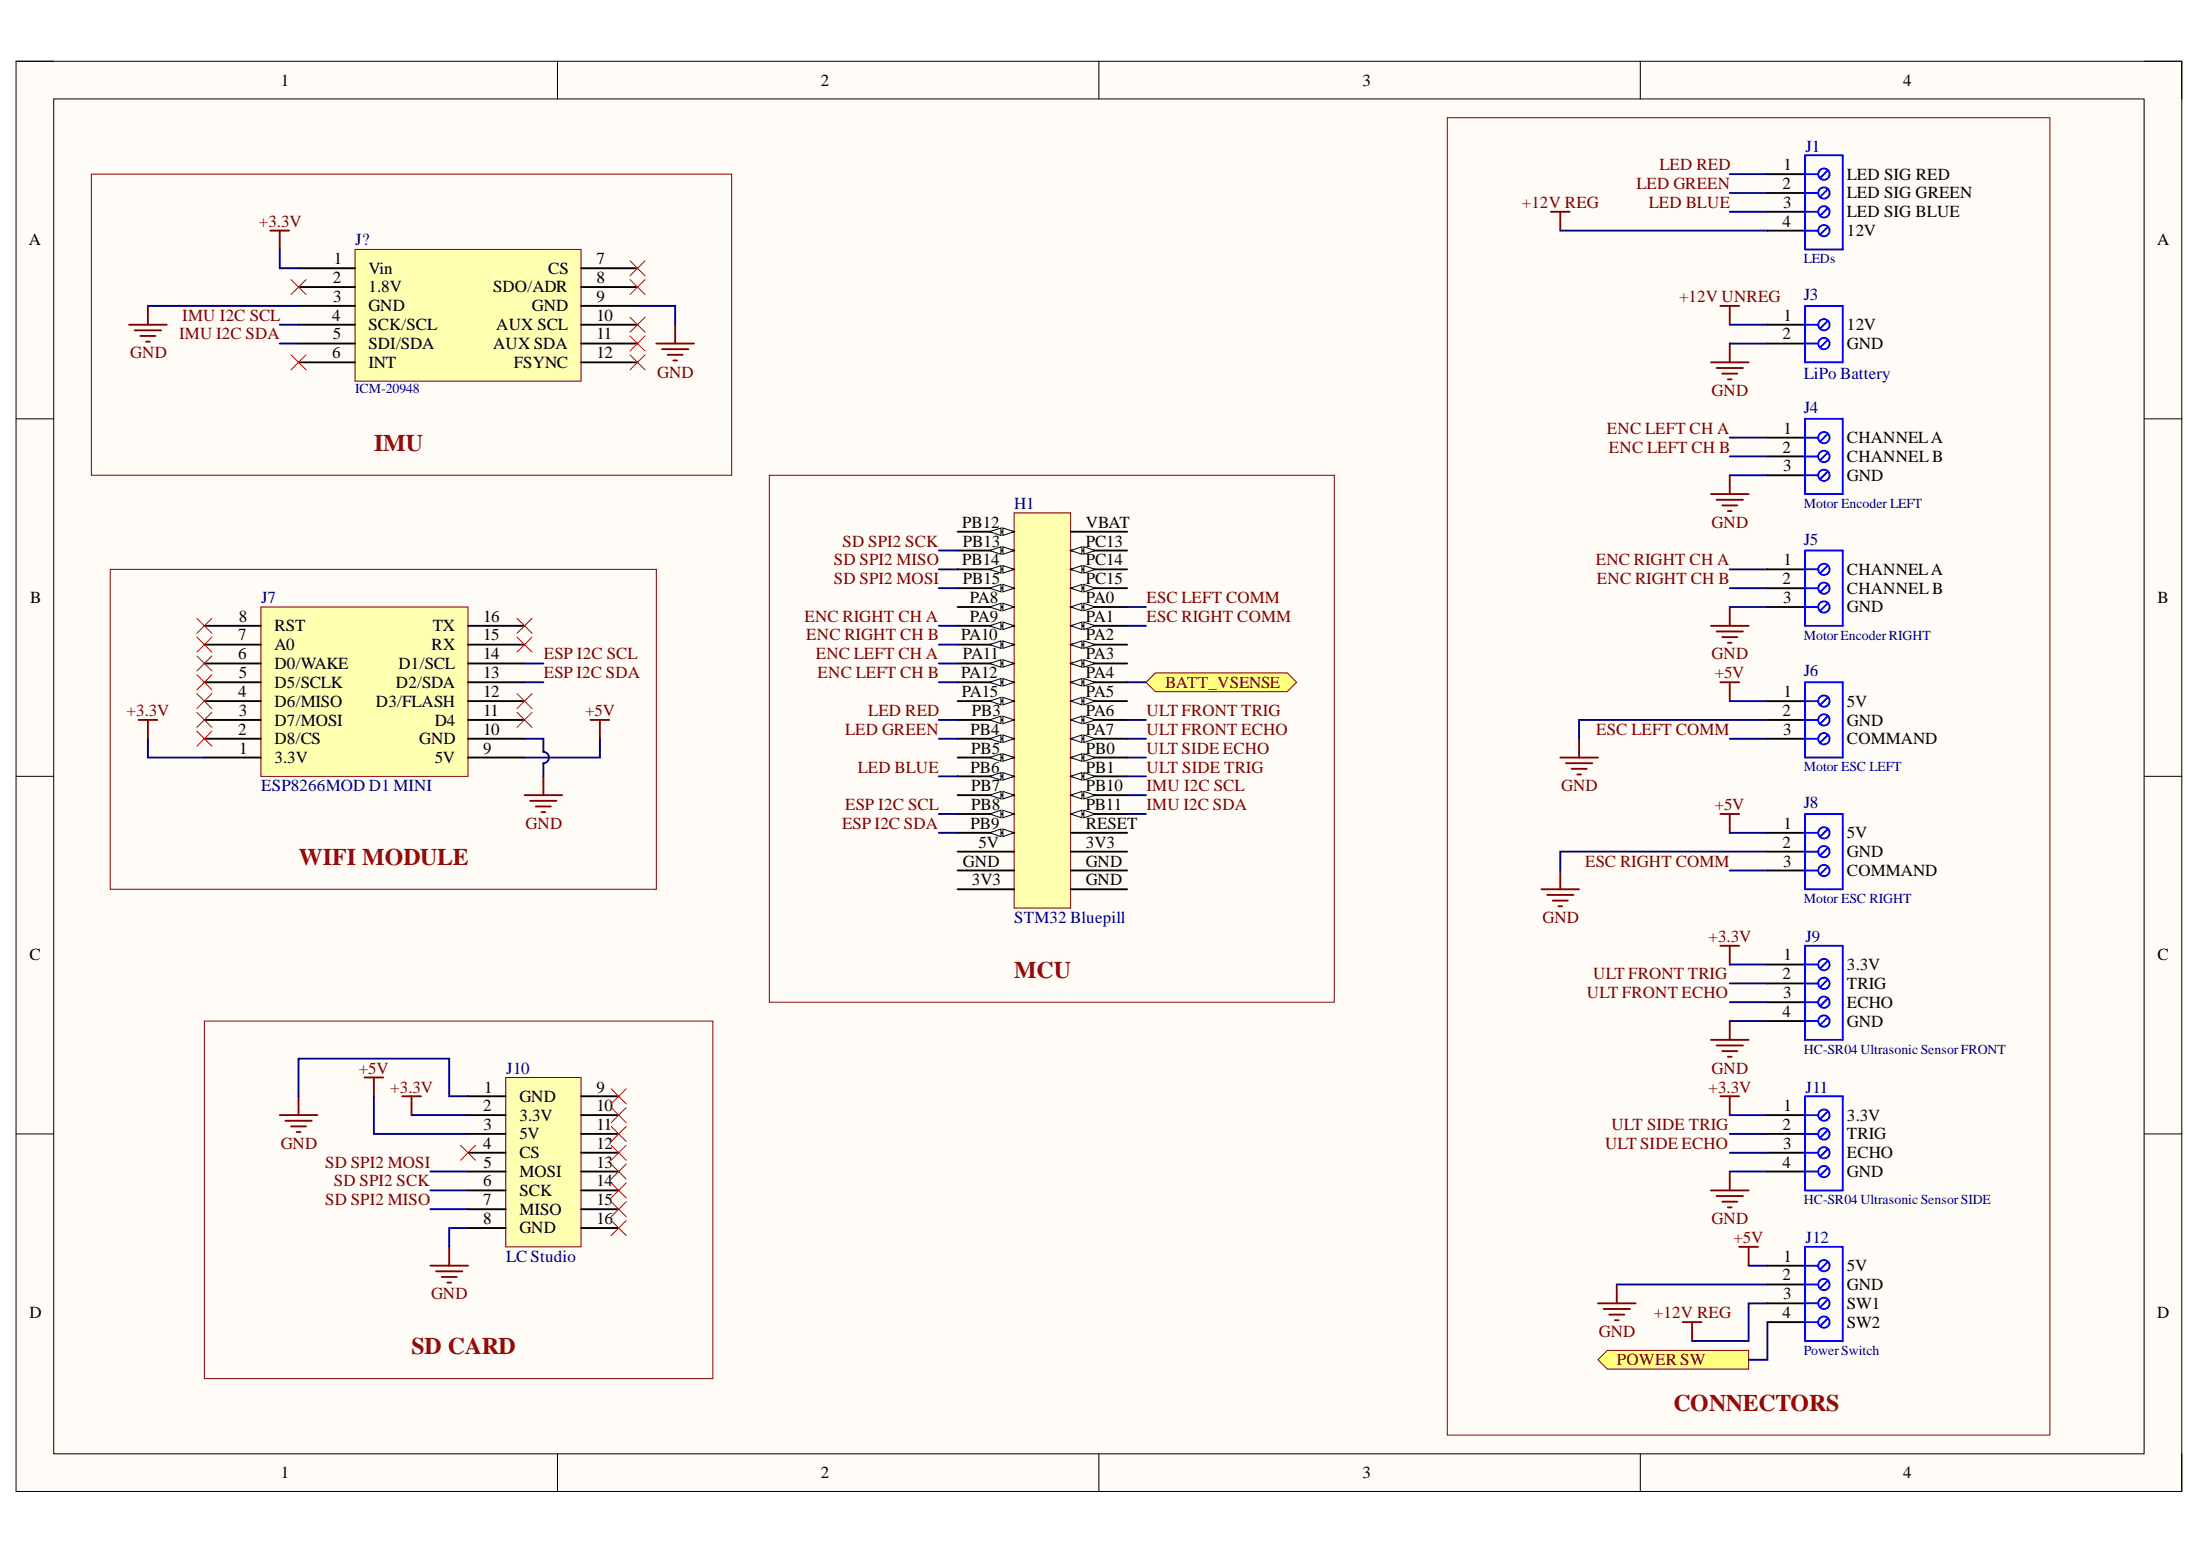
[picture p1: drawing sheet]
<svg xmlns="http://www.w3.org/2000/svg" width="297mm" height="210mm" viewBox="0 0 297 210" stroke-linecap="round" stroke-linejoin="round" font-family="sans-serif">
<path d="M2.2 8.3h292.4v193h-292.4z" fill-rule="evenodd" fill="#fffcf8"/>
<path d="M2.2 8.3h292.4v193h-292.4z" fill="none" stroke="#000" stroke-width=".14"/>
<path d="M7.3 13.4h282.2v182.8h-282.2z" fill-rule="evenodd" fill="#fffcf8"/>
<g fill="none" stroke="#000" stroke-width=".14">
<path d="M2.2 8.3h5.1M7.3 13.4h282.2v182.8h-282.2zM75.3 8.3v5M148.4 8.3v5M221.5 8.3v5.1M289.5 8.3h5.1v5.1M2.2 56.5h5.1M289.5 56.5h5.1M2.2 104.8h5.1M289.5 104.8h5.1M2.2 153.1h5.1M289.5 153.1h5.1"/>
<path d="M75.3 196.2v5.1M148.4 196.2v5.1M221.5 196.2v5.1M294.6 196.2v5.1"/>
</g>
<path d="M238.6 43.8h5.1M238.6 46.4h5.1" fill="none" stroke="#000" stroke-width=".25"/>
<circle cx="246.3" cy="43.8" r=".76" fill="#fff"/>
<g fill="none" stroke="#00f" stroke-width=".25">
<path d="M246.8 43.3l-1.1 1.1"/>
<circle cx="246.3" cy="43.8" r=".76"/>
</g>
<circle cx="246.3" cy="46.4" r=".76" fill="#fff"/>
<g fill="none" stroke="#00f" stroke-width=".25">
<path d="M243.7 43.8h1.8M243.7 46.4h1.8M243.7 41.3h5.1v7.6h-5.1zM246.8 45.8l-1.1 1.1"/>
<circle cx="246.3" cy="46.4" r=".76"/>
</g>
<path d="M238.6 59.1h5.1M238.6 61.6h5.1" fill="none" stroke="#000" stroke-width=".25"/>
<circle cx="246.3" cy="59.1" r=".76" fill="#fff"/>
<g fill="none" stroke="#00f" stroke-width=".25">
<path d="M246.8 58.5l-1.1 1.1"/>
<circle cx="246.3" cy="59.1" r=".76"/>
</g>
<circle cx="246.3" cy="61.6" r=".77" fill="#fff"/>
<g fill="none" stroke="#00f" stroke-width=".25">
<path d="M243.7 59.1h1.8M243.7 61.6h1.8M246.8 61.1l-1.1 1"/>
<circle cx="246.3" cy="61.6" r=".77"/>
</g>
<circle cx="246.3" cy="64.2" r=".76" fill="#fff"/>
<g fill="none" stroke="#00f" stroke-width=".25">
<path d="M243.7 56.5h5.1v10.2h-5.1zM243.7 64.2h1.8M246.8 63.6l-1.1 1.1"/>
<circle cx="246.3" cy="64.2" r=".76"/>
</g>
<path d="M238.6 64.2h5.1M238.6 94.6h5.1M238.6 97.2h5.1" fill="none" stroke="#000" stroke-width=".25"/>
<circle cx="246.3" cy="94.6" r=".77" fill="#fff"/>
<g fill="none" stroke="#00f" stroke-width=".25">
<path d="M246.8 94.1l-1.1 1.1"/>
<circle cx="246.3" cy="94.6" r=".77"/>
</g>
<circle cx="246.3" cy="97.2" r=".76" fill="#fff"/>
<g fill="none" stroke="#00f" stroke-width=".25">
<path d="M243.7 94.6h1.8M243.7 97.2h1.8M246.8 96.6l-1.1 1.1"/>
<circle cx="246.3" cy="97.2" r=".76"/>
</g>
<circle cx="246.3" cy="99.7" r=".77" fill="#fff"/>
<g fill="none" stroke="#00f" stroke-width=".25">
<path d="M243.7 99.7h1.8M243.7 92.1h5.1v10.2h-5.1zM246.8 99.2l-1.1 1.1"/>
<circle cx="246.3" cy="99.7" r=".77"/>
</g>
<path d="M238.6 99.7h5.1M238.6 130.2h5.1M238.6 132.7h5.1" fill="none" stroke="#000" stroke-width=".25"/>
<circle cx="246.3" cy="130.2" r=".76" fill="#fff"/>
<g fill="none" stroke="#00f" stroke-width=".25">
<path d="M246.8 129.7l-1.1 1"/>
<circle cx="246.3" cy="130.2" r=".76"/>
</g>
<circle cx="246.3" cy="132.7" r=".76" fill="#fff"/>
<g fill="none" stroke="#00f" stroke-width=".25">
<path d="M243.7 130.2h1.8M243.7 132.7h1.8M246.8 132.2l-1.1 1.1"/>
<circle cx="246.3" cy="132.7" r=".76"/>
</g>
<circle cx="246.3" cy="135.3" r=".76" fill="#fff"/>
<g fill="none" stroke="#00f" stroke-width=".25">
<path d="M243.7 135.3h1.8M243.7 127.7h5.1v12.7h-5.1zM246.8 134.7l-1.1 1.1"/>
<circle cx="246.3" cy="135.3" r=".76"/>
</g>
<path d="M238.6 135.3h5.1M238.6 137.8h5.1" fill="none" stroke="#000" stroke-width=".25"/>
<circle cx="246.3" cy="137.8" r=".77" fill="#fff"/>
<g fill="none" stroke="#00f" stroke-width=".25">
<path d="M243.7 137.8h1.8M246.8 137.3l-1.1 1.1"/>
<circle cx="246.3" cy="137.8" r=".77"/>
</g>
<path d="M238.6 150.5h5.1M238.6 153.1h5.1" fill="none" stroke="#000" stroke-width=".25"/>
<circle cx="246.3" cy="150.5" r=".76" fill="#fff"/>
<g fill="none" stroke="#00f" stroke-width=".25">
<path d="M246.8 150l-1.1 1.1"/>
<circle cx="246.3" cy="150.5" r=".76"/>
</g>
<circle cx="246.3" cy="153.1" r=".77" fill="#fff"/>
<g fill="none" stroke="#00f" stroke-width=".25">
<path d="M243.7 150.5h1.8M243.7 153.1h1.8M246.8 152.5l-1.1 1.1"/>
<circle cx="246.3" cy="153.1" r=".77"/>
</g>
<circle cx="246.3" cy="155.6" r=".76" fill="#fff"/>
<g fill="none" stroke="#00f" stroke-width=".25">
<path d="M243.7 155.6h1.8M243.7 148h5.1v12.7h-5.1zM246.8 155.1l-1.1 1"/>
<circle cx="246.3" cy="155.6" r=".76"/>
</g>
<path d="M238.6 155.6h5.1M238.6 158.1h5.1" fill="none" stroke="#000" stroke-width=".25"/>
<circle cx="246.3" cy="158.1" r=".76" fill="#fff"/>
<g fill="none" stroke="#00f" stroke-width=".25">
<path d="M243.7 158.1h1.8M246.8 157.6l-1.1 1.1"/>
<circle cx="246.3" cy="158.1" r=".76"/>
</g>
<path d="M68.3 145.4h10.2v22.9h-10.2z" fill-rule="evenodd" fill="#ffffb0"/>
<path d="M68.3 145.4h10.2v22.9h-10.2z" fill="none" stroke="#800000" stroke-width=".14"/>
<g fill="none" stroke="#000" stroke-width=".25">
<path d="M63.2 148h5.1M63.2 150.5h5.1M63.2 153.1h5.1M63.2 155.6h5.1M63.2 158.1h5.1M78.5 148h5M78.5 150.5h5M78.5 153.1h5M78.5 155.6h5M78.5 158.1h5M63.2 160.7h5.1M63.2 163.2h5.1"/>
<path d="M63.2 165.8h5.1M78.5 160.7h5M78.5 163.2h5M78.5 165.8h5M238.6 170.9h5.1M238.6 173.4h5.1"/>
</g>
<circle cx="246.3" cy="170.9" r=".76" fill="#fff"/>
<g fill="none" stroke="#00f" stroke-width=".25">
<path d="M246.8 170.3l-1.1 1.1"/>
<circle cx="246.3" cy="170.9" r=".76"/>
</g>
<circle cx="246.3" cy="173.4" r=".76" fill="#fff"/>
<g fill="none" stroke="#00f" stroke-width=".25">
<path d="M243.7 170.9h1.8M243.7 173.4h1.8M246.8 172.8l-1.1 1.1"/>
<circle cx="246.3" cy="173.4" r=".76"/>
</g>
<circle cx="246.3" cy="175.9" r=".77" fill="#fff"/>
<g fill="none" stroke="#00f" stroke-width=".25">
<path d="M243.7 175.9h1.8M243.7 168.3h5.1v12.7h-5.1zM246.8 175.4l-1.1 1.1"/>
<circle cx="246.3" cy="175.9" r=".77"/>
</g>
<path d="M238.6 175.9h5.1M238.6 178.5h5.1" fill="none" stroke="#000" stroke-width=".25"/>
<circle cx="246.3" cy="178.5" r=".76" fill="#fff"/>
<g fill="none" stroke="#00f" stroke-width=".25">
<path d="M243.7 178.5h1.8M246.8 177.9l-1.1 1.1"/>
<circle cx="246.3" cy="178.5" r=".76"/>
</g>
<g fill="none" stroke="#f00" stroke-width=".14">
<path d="M82.5 159.7l2.1 2M82.5 157.1l2.1 2.1M82.5 154.6l2.1 2M82.5 152l2.1 2.1M82.5 149.5l2.1 2M82.5 147l2.1 2M84.6 159.7l-2.1 2M84.6 157.1l-2.1 2.1M84.6 154.6l-2.1 2M84.6 152l-2.1 2.1M84.6 149.5l-2.1 2M84.6 147l-2.1 2"/>
<path d="M82.5 164.8l2.1 2M82.5 162.2l2.1 2M84.6 164.8l-2.1 2M84.6 162.2l-2.1 2"/>
</g>
<path d="M136.9 69.2h7.7v53.4h-7.7z" fill-rule="evenodd" fill="#ffffb0"/>
<path d="M136.9 69.2h7.7v53.4h-7.7z" fill="none" stroke="#800000" stroke-width=".14"/>
<path d="M129.3 71.8h7.6" fill="none" stroke="#000" stroke-width=".25"/>
<path d="M135.4 71.3l1.5 .5-1.5 .5z" fill="#f8fcff"/>
<path d="M135.4 71.3l1.5 .5-1.5 .5z" fill="none" stroke="#000" stroke-width=".14"/>
<path d="M133.6 71.8l1.6-.5v1z" fill="#f8fcff"/>
<path d="M133.6 71.8l1.6-.5v1z" fill="none" stroke="#000" stroke-width=".14"/>
<path d="M129.3 74.3h7.6" fill="none" stroke="#000" stroke-width=".25"/>
<path d="M135.4 73.8l1.5 .5-1.5 .5z" fill="#f8fcff"/>
<path d="M135.4 73.8l1.5 .5-1.5 .5z" fill="none" stroke="#000" stroke-width=".14"/>
<path d="M133.6 74.3l1.6-.5v1z" fill="#f8fcff"/>
<path d="M133.6 74.3l1.6-.5v1z" fill="none" stroke="#000" stroke-width=".14"/>
<path d="M129.3 76.9h7.6" fill="none" stroke="#000" stroke-width=".25"/>
<path d="M135.4 76.3l1.5 .6-1.5 .5z" fill="#f8fcff"/>
<path d="M135.4 76.3l1.5 .6-1.5 .5z" fill="none" stroke="#000" stroke-width=".14"/>
<path d="M133.6 76.9l1.6-.6v1.1z" fill="#f8fcff"/>
<path d="M133.6 76.9l1.6-.6v1.1z" fill="none" stroke="#000" stroke-width=".14"/>
<path d="M129.3 79.4h7.6" fill="none" stroke="#000" stroke-width=".25"/>
<path d="M135.4 78.9l1.5 .5-1.5 .5z" fill="#f8fcff"/>
<path d="M135.4 78.9l1.5 .5-1.5 .5z" fill="none" stroke="#000" stroke-width=".14"/>
<path d="M133.6 79.4l1.6-.5v1z" fill="#f8fcff"/>
<path d="M133.6 79.4l1.6-.5v1z" fill="none" stroke="#000" stroke-width=".14"/>
<path d="M129.3 81.9h7.6" fill="none" stroke="#000" stroke-width=".25"/>
<path d="M135.4 81.4l1.5 .5-1.5 .5z" fill="#f8fcff"/>
<path d="M135.4 81.4l1.5 .5-1.5 .5z" fill="none" stroke="#000" stroke-width=".14"/>
<path d="M133.6 81.9l1.6-.5v1z" fill="#f8fcff"/>
<path d="M133.6 81.9l1.6-.5v1z" fill="none" stroke="#000" stroke-width=".14"/>
<path d="M129.3 84.5h7.6" fill="none" stroke="#000" stroke-width=".25"/>
<path d="M135.4 84l1.5 .5-1.5 .5z" fill="#f8fcff"/>
<path d="M135.4 84l1.5 .5-1.5 .5z" fill="none" stroke="#000" stroke-width=".14"/>
<path d="M133.6 84.5l1.6-.5v1z" fill="#f8fcff"/>
<path d="M133.6 84.5l1.6-.5v1z" fill="none" stroke="#000" stroke-width=".14"/>
<path d="M129.3 87h7.6" fill="none" stroke="#000" stroke-width=".25"/>
<path d="M135.4 86.5l1.5 .5-1.5 .5z" fill="#f8fcff"/>
<path d="M135.4 86.5l1.5 .5-1.5 .5z" fill="none" stroke="#000" stroke-width=".14"/>
<path d="M133.6 87l1.6-.5v1z" fill="#f8fcff"/>
<path d="M133.6 87l1.6-.5v1z" fill="none" stroke="#000" stroke-width=".14"/>
<path d="M129.3 89.6h7.6" fill="none" stroke="#000" stroke-width=".25"/>
<path d="M135.4 89.1l1.5 .5-1.5 .5z" fill="#f8fcff"/>
<path d="M135.4 89.1l1.5 .5-1.5 .5z" fill="none" stroke="#000" stroke-width=".14"/>
<path d="M133.6 89.6l1.6-.5v1z" fill="#f8fcff"/>
<path d="M133.6 89.6l1.6-.5v1z" fill="none" stroke="#000" stroke-width=".14"/>
<path d="M129.3 92.1h7.6" fill="none" stroke="#000" stroke-width=".25"/>
<path d="M135.4 91.6l1.5 .5-1.5 .5z" fill="#f8fcff"/>
<path d="M135.4 91.6l1.5 .5-1.5 .5z" fill="none" stroke="#000" stroke-width=".14"/>
<path d="M133.6 92.1l1.6-.5v1z" fill="#f8fcff"/>
<path d="M133.6 92.1l1.6-.5v1z" fill="none" stroke="#000" stroke-width=".14"/>
<path d="M129.3 94.6h7.6" fill="none" stroke="#000" stroke-width=".25"/>
<path d="M135.4 94.1l1.5 .5-1.5 .5z" fill="#f8fcff"/>
<path d="M135.4 94.1l1.5 .5-1.5 .5z" fill="none" stroke="#000" stroke-width=".14"/>
<path d="M133.6 94.6l1.6-.5v1z" fill="#f8fcff"/>
<path d="M133.6 94.6l1.6-.5v1z" fill="none" stroke="#000" stroke-width=".14"/>
<path d="M129.3 97.2h7.6" fill="none" stroke="#000" stroke-width=".25"/>
<path d="M135.4 96.7l1.5 .5-1.5 .5z" fill="#f8fcff"/>
<path d="M135.4 96.7l1.5 .5-1.5 .5z" fill="none" stroke="#000" stroke-width=".14"/>
<path d="M133.6 97.2l1.6-.5v1z" fill="#f8fcff"/>
<path d="M133.6 97.2l1.6-.5v1z" fill="none" stroke="#000" stroke-width=".14"/>
<path d="M129.3 99.7h7.6" fill="none" stroke="#000" stroke-width=".25"/>
<path d="M135.4 99.2l1.5 .5-1.5 .5z" fill="#f8fcff"/>
<path d="M135.4 99.2l1.5 .5-1.5 .5z" fill="none" stroke="#000" stroke-width=".14"/>
<path d="M133.6 99.7l1.6-.5v1z" fill="#f8fcff"/>
<path d="M133.6 99.7l1.6-.5v1z" fill="none" stroke="#000" stroke-width=".14"/>
<path d="M129.3 102.3h7.6" fill="none" stroke="#000" stroke-width=".25"/>
<path d="M135.4 101.7l1.5 .6-1.5 .5z" fill="#f8fcff"/>
<path d="M135.4 101.7l1.5 .6-1.5 .5z" fill="none" stroke="#000" stroke-width=".14"/>
<path d="M133.6 102.3l1.6-.6v1.1z" fill="#f8fcff"/>
<path d="M133.6 102.3l1.6-.6v1.1z" fill="none" stroke="#000" stroke-width=".14"/>
<path d="M129.3 104.8h7.6" fill="none" stroke="#000" stroke-width=".25"/>
<path d="M135.4 104.3l1.5 .5-1.5 .5z" fill="#f8fcff"/>
<path d="M135.4 104.3l1.5 .5-1.5 .5z" fill="none" stroke="#000" stroke-width=".14"/>
<path d="M133.6 104.8l1.6-.5v1z" fill="#f8fcff"/>
<path d="M133.6 104.8l1.6-.5v1z" fill="none" stroke="#000" stroke-width=".14"/>
<path d="M129.3 107.3h7.6" fill="none" stroke="#000" stroke-width=".25"/>
<path d="M135.4 106.8l1.5 .5-1.5 .5z" fill="#f8fcff"/>
<path d="M135.4 106.8l1.5 .5-1.5 .5z" fill="none" stroke="#000" stroke-width=".14"/>
<path d="M133.6 107.3l1.6-.5v1z" fill="#f8fcff"/>
<path d="M133.6 107.3l1.6-.5v1z" fill="none" stroke="#000" stroke-width=".14"/>
<path d="M129.3 109.9h7.6" fill="none" stroke="#000" stroke-width=".25"/>
<path d="M135.4 109.4l1.5 .5-1.5 .5z" fill="#f8fcff"/>
<path d="M135.4 109.4l1.5 .5-1.5 .5z" fill="none" stroke="#000" stroke-width=".14"/>
<path d="M133.6 109.9l1.6-.5v1z" fill="#f8fcff"/>
<path d="M133.6 109.9l1.6-.5v1z" fill="none" stroke="#000" stroke-width=".14"/>
<path d="M129.3 112.4h7.6" fill="none" stroke="#000" stroke-width=".25"/>
<path d="M135.4 111.9l1.5 .5-1.5 .5z" fill="#f8fcff"/>
<path d="M135.4 111.9l1.5 .5-1.5 .5z" fill="none" stroke="#000" stroke-width=".14"/>
<path d="M133.6 112.4l1.6-.5v1z" fill="#f8fcff"/>
<path d="M133.6 112.4l1.6-.5v1z" fill="none" stroke="#000" stroke-width=".14"/>
<path d="M129.3 115h7.6M129.3 117.5h7.6M144.6 115h7.6M144.6 117.5h7.6M144.6 112.4h7.6M144.6 109.9h7.6M129.3 120h7.6M144.6 120h7.6" fill="none" stroke="#000" stroke-width=".25"/>
<path d="M144.6 109.9l1.5-.5v1z" fill="#f8fcff"/>
<path d="M144.6 109.9l1.5-.5v1z" fill="none" stroke="#000" stroke-width=".14"/>
<path d="M146.3 109.4l1.6 .5-1.6 .5z" fill="#f8fcff"/>
<path d="M146.3 109.4l1.6 .5-1.6 .5z" fill="none" stroke="#000" stroke-width=".14"/>
<path d="M144.6 107.3h7.6" fill="none" stroke="#000" stroke-width=".25"/>
<path d="M144.6 107.3l1.5-.5v1z" fill="#f8fcff"/>
<path d="M144.6 107.3l1.5-.5v1z" fill="none" stroke="#000" stroke-width=".14"/>
<path d="M146.3 106.8l1.6 .5-1.6 .5z" fill="#f8fcff"/>
<path d="M146.3 106.8l1.6 .5-1.6 .5z" fill="none" stroke="#000" stroke-width=".14"/>
<path d="M144.6 104.8h7.6" fill="none" stroke="#000" stroke-width=".25"/>
<path d="M144.6 104.8l1.5-.5v1z" fill="#f8fcff"/>
<path d="M144.6 104.8l1.5-.5v1z" fill="none" stroke="#000" stroke-width=".14"/>
<path d="M146.3 104.3l1.6 .5-1.6 .5z" fill="#f8fcff"/>
<path d="M146.3 104.3l1.6 .5-1.6 .5z" fill="none" stroke="#000" stroke-width=".14"/>
<path d="M144.6 102.3h7.6" fill="none" stroke="#000" stroke-width=".25"/>
<path d="M144.6 102.3l1.5-.6v1.1z" fill="#f8fcff"/>
<path d="M144.6 102.3l1.5-.6v1.1z" fill="none" stroke="#000" stroke-width=".14"/>
<path d="M146.3 101.7l1.6 .6-1.6 .5z" fill="#f8fcff"/>
<path d="M146.3 101.7l1.6 .6-1.6 .5z" fill="none" stroke="#000" stroke-width=".14"/>
<path d="M144.6 99.7h7.6" fill="none" stroke="#000" stroke-width=".25"/>
<path d="M144.6 99.7l1.5-.5v1z" fill="#f8fcff"/>
<path d="M144.6 99.7l1.5-.5v1z" fill="none" stroke="#000" stroke-width=".14"/>
<path d="M146.3 99.2l1.6 .5-1.6 .5z" fill="#f8fcff"/>
<path d="M146.3 99.2l1.6 .5-1.6 .5z" fill="none" stroke="#000" stroke-width=".14"/>
<path d="M144.6 97.2h7.6" fill="none" stroke="#000" stroke-width=".25"/>
<path d="M144.6 97.2l1.5-.5v1z" fill="#f8fcff"/>
<path d="M144.6 97.2l1.5-.5v1z" fill="none" stroke="#000" stroke-width=".14"/>
<path d="M146.3 96.7l1.6 .5-1.6 .5z" fill="#f8fcff"/>
<path d="M146.3 96.7l1.6 .5-1.6 .5z" fill="none" stroke="#000" stroke-width=".14"/>
<path d="M144.6 94.6h7.6" fill="none" stroke="#000" stroke-width=".25"/>
<path d="M144.6 94.6l1.5-.5v1z" fill="#f8fcff"/>
<path d="M144.6 94.6l1.5-.5v1z" fill="none" stroke="#000" stroke-width=".14"/>
<path d="M146.3 94.1l1.6 .5-1.6 .5z" fill="#f8fcff"/>
<path d="M146.3 94.1l1.6 .5-1.6 .5z" fill="none" stroke="#000" stroke-width=".14"/>
<path d="M144.6 92.1h7.6" fill="none" stroke="#000" stroke-width=".25"/>
<path d="M144.6 92.1l1.5-.5v1z" fill="#f8fcff"/>
<path d="M144.6 92.1l1.5-.5v1z" fill="none" stroke="#000" stroke-width=".14"/>
<path d="M146.3 91.6l1.6 .5-1.6 .5z" fill="#f8fcff"/>
<path d="M146.3 91.6l1.6 .5-1.6 .5z" fill="none" stroke="#000" stroke-width=".14"/>
<path d="M144.6 89.6h7.6" fill="none" stroke="#000" stroke-width=".25"/>
<path d="M144.6 89.6l1.5-.5v1z" fill="#f8fcff"/>
<path d="M144.6 89.6l1.5-.5v1z" fill="none" stroke="#000" stroke-width=".14"/>
<path d="M146.3 89.1l1.6 .5-1.6 .5z" fill="#f8fcff"/>
<path d="M146.3 89.1l1.6 .5-1.6 .5z" fill="none" stroke="#000" stroke-width=".14"/>
<path d="M144.6 87h7.6" fill="none" stroke="#000" stroke-width=".25"/>
<path d="M144.6 87l1.5-.5v1z" fill="#f8fcff"/>
<path d="M144.6 87l1.5-.5v1z" fill="none" stroke="#000" stroke-width=".14"/>
<path d="M146.3 86.5l1.6 .5-1.6 .5z" fill="#f8fcff"/>
<path d="M146.3 86.5l1.6 .5-1.6 .5z" fill="none" stroke="#000" stroke-width=".14"/>
<path d="M144.6 84.5h7.6" fill="none" stroke="#000" stroke-width=".25"/>
<path d="M144.6 84.5l1.5-.5v1z" fill="#f8fcff"/>
<path d="M144.6 84.5l1.5-.5v1z" fill="none" stroke="#000" stroke-width=".14"/>
<path d="M146.3 84l1.6 .5-1.6 .5z" fill="#f8fcff"/>
<path d="M146.3 84l1.6 .5-1.6 .5z" fill="none" stroke="#000" stroke-width=".14"/>
<path d="M144.6 81.9h7.6" fill="none" stroke="#000" stroke-width=".25"/>
<path d="M144.6 81.9l1.5-.5v1z" fill="#f8fcff"/>
<path d="M144.6 81.9l1.5-.5v1z" fill="none" stroke="#000" stroke-width=".14"/>
<path d="M146.3 81.4l1.6 .5-1.6 .5z" fill="#f8fcff"/>
<path d="M146.3 81.4l1.6 .5-1.6 .5z" fill="none" stroke="#000" stroke-width=".14"/>
<path d="M144.6 79.4h7.6" fill="none" stroke="#000" stroke-width=".25"/>
<path d="M144.6 79.4l1.5-.5v1z" fill="#f8fcff"/>
<path d="M144.6 79.4l1.5-.5v1z" fill="none" stroke="#000" stroke-width=".14"/>
<path d="M146.3 78.9l1.6 .5-1.6 .5z" fill="#f8fcff"/>
<path d="M146.3 78.9l1.6 .5-1.6 .5z" fill="none" stroke="#000" stroke-width=".14"/>
<path d="M144.6 76.9h7.6" fill="none" stroke="#000" stroke-width=".25"/>
<path d="M144.6 76.9l1.5-.6v1.1z" fill="#f8fcff"/>
<path d="M144.6 76.9l1.5-.6v1.1z" fill="none" stroke="#000" stroke-width=".14"/>
<path d="M146.3 76.3l1.6 .6-1.6 .5z" fill="#f8fcff"/>
<path d="M146.3 76.3l1.6 .6-1.6 .5z" fill="none" stroke="#000" stroke-width=".14"/>
<path d="M144.6 74.3h7.6" fill="none" stroke="#000" stroke-width=".25"/>
<path d="M144.6 74.3l1.5-.5v1z" fill="#f8fcff"/>
<path d="M144.6 74.3l1.5-.5v1z" fill="none" stroke="#000" stroke-width=".14"/>
<path d="M146.3 73.8l1.6 .5-1.6 .5z" fill="#f8fcff"/>
<path d="M146.3 73.8l1.6 .5-1.6 .5z" fill="none" stroke="#000" stroke-width=".14"/>
<path d="M238.6 23.5h5.1M238.6 26.1h5.1M144.6 71.8h7.6" fill="none" stroke="#000" stroke-width=".25"/>
<circle cx="246.3" cy="23.5" r=".77" fill="#fff"/>
<g fill="none" stroke="#00f" stroke-width=".25">
<path d="M246.8 23l-1.1 1"/>
<circle cx="246.3" cy="23.5" r=".77"/>
</g>
<circle cx="246.3" cy="26.1" r=".76" fill="#fff"/>
<g fill="none" stroke="#00f" stroke-width=".25">
<path d="M243.7 23.5h1.8M243.7 26.1h1.8M246.8 25.5l-1.1 1.1"/>
<circle cx="246.3" cy="26.1" r=".76"/>
</g>
<circle cx="246.3" cy="28.6" r=".77" fill="#fff"/>
<g fill="none" stroke="#00f" stroke-width=".25">
<path d="M243.7 28.6h1.8M243.7 21h5.1v12.7h-5.1zM246.8 28l-1.1 1.1"/>
<circle cx="246.3" cy="28.6" r=".77"/>
</g>
<path d="M238.6 28.6h5.1M238.6 31.1h5.1" fill="none" stroke="#000" stroke-width=".25"/>
<circle cx="246.3" cy="31.1" r=".76" fill="#fff"/>
<g fill="none" stroke="#00f" stroke-width=".25">
<path d="M243.7 31.1h1.8M246.8 30.6l-1.1 1.1"/>
<circle cx="246.3" cy="31.1" r=".76"/>
</g>
<path d="M238.6 76.9h5.1M238.6 79.4h5.1" fill="none" stroke="#000" stroke-width=".25"/>
<circle cx="246.3" cy="76.9" r=".76" fill="#fff"/>
<g fill="none" stroke="#00f" stroke-width=".25">
<path d="M246.8 76.3l-1.1 1.1"/>
<circle cx="246.3" cy="76.9" r=".76"/>
</g>
<circle cx="246.3" cy="79.4" r=".76" fill="#fff"/>
<g fill="none" stroke="#00f" stroke-width=".25">
<path d="M243.7 76.9h1.8M243.7 79.4h1.8M246.8 78.9l-1.1 1"/>
<circle cx="246.3" cy="79.4" r=".76"/>
</g>
<circle cx="246.3" cy="81.9" r=".76" fill="#fff"/>
<g fill="none" stroke="#00f" stroke-width=".25">
<path d="M243.7 74.3h5.1v10.2h-5.1zM243.7 81.9h1.8M246.8 81.4l-1.1 1.1"/>
<circle cx="246.3" cy="81.9" r=".76"/>
</g>
<path d="M238.6 81.9h5.1M238.6 112.4h5.1M238.6 115h5.1" fill="none" stroke="#000" stroke-width=".25"/>
<circle cx="246.3" cy="112.4" r=".76" fill="#fff"/>
<g fill="none" stroke="#00f" stroke-width=".25">
<path d="M246.8 111.9l-1.1 1.1"/>
<circle cx="246.3" cy="112.4" r=".76"/>
</g>
<circle cx="246.3" cy="115" r=".76" fill="#fff"/>
<g fill="none" stroke="#00f" stroke-width=".25">
<path d="M243.7 112.4h1.8M243.7 115h1.8M246.8 114.4l-1.1 1.1"/>
<circle cx="246.3" cy="115" r=".76"/>
</g>
<circle cx="246.3" cy="117.5" r=".76" fill="#fff"/>
<g fill="none" stroke="#00f" stroke-width=".25">
<path d="M243.7 117.5h1.8M243.7 109.9h5.1v10.1h-5.1zM246.8 117l-1.1 1"/>
<circle cx="246.3" cy="117.5" r=".76"/>
</g>
<path d="M238.6 117.5h5.1" fill="none" stroke="#000" stroke-width=".25"/>
<path d="M35.2 81.9h28v22.9h-28z" fill-rule="evenodd" fill="#ffffb0"/>
<path d="M35.2 81.9h28v22.9h-28z" fill="none" stroke="#800000" stroke-width=".14"/>
<g fill="none" stroke="#000" stroke-width=".25">
<path d="M27.6 99.7h7.6M27.6 97.2h7.6M27.6 94.6h7.6M27.6 92.1h7.6M27.6 89.6h7.6M27.6 87h7.6M27.6 84.5h7.6M63.2 99.7h7.6M63.2 97.2h7.6M63.2 94.6h7.6M63.2 92.1h7.6M63.2 89.6h7.6"/>
<path d="M63.2 87h7.6M63.2 84.5h7.6M27.6 102.3h7.6M63.2 102.3h7.6"/>
</g>
<g fill="none" stroke="#800000" stroke-width=".25">
<path d="M209.4 28.6h2.5M210.7 28.6v2.5M231 48.9h5.1M231.8 49.7h3.5M232.3 41.3h2.5M232.5 50.4h2.1M233.3 51.2h.5M233.5 41.3v2.5M233.5 46.4v2.5M231 66.7h5.1M231.8 67.5h3.5M232.5 68.2h2.1"/>
<path d="M233.3 69h.5M233.5 64.2v2.5M213.2 99.7v2.6M231 84.5h5.1M231.8 85.2h3.5M232.3 92.1h2.5M232.5 86h2.1M233.3 86.8h.5M233.5 81.9v2.6M233.5 92.1v2.5M210.7 102.3h5.1M210.7 117.5v2.5"/>
<path d="M211.4 103h3.6M212.2 103.8h2M213 104.5h.5M232.3 109.9h2.5M233.5 109.9v2.5M208.1 120h5.1M208.9 120.8h3.5M209.7 121.6h2M210.4 122.3h.5M232.3 127.7h2.5M233.5 127.7v2.5M233.5 137.8v2.6"/>
<path d="M231 140.4h5.1M231.8 141.1h3.5M232.3 148h2.5M232.5 141.9h2.1M233.3 142.6h.5M233.5 148v2.5M233.5 158.1v2.6M215.8 175.9h5M216.5 176.7h3.6M217.3 177.5h2M218 178.2h.5M218.3 173.4v2.5"/>
<path d="M231 160.7h5.1M231.8 161.5h3.5M232.5 162.2h2.1M233.3 163h.5M234.8 168.3h2.6M236.1 168.3v2.6"/>
</g>
<path d="M154.7 92.1l1.3-1.3h17.8l1.3 1.3-1.3 1.3h-17.8z" fill-rule="evenodd" fill="#ffff80"/>
<path d="M154.7 92.1l1.3-1.3h17.8l1.3 1.3-1.3 1.3h-17.8z" fill="none" stroke="#800000" stroke-width=".14"/>
<g fill="none" stroke="#f00" stroke-width=".14">
<path d="M26.6 86l2 2M26.6 88.5l2 2.1M26.6 91.1l2 2M26.6 93.6l2 2.1M26.6 98.7l2 2M26.6 96.2l2 2M26.6 83.5l2 2M28.6 86l-2 2M28.6 88.5l-2 2.1M28.6 91.1l-2 2M28.6 93.6l-2 2.1M28.6 98.7l-2 2"/>
<path d="M28.6 96.2l-2 2M28.6 83.5l-2 2M69.8 96.2l2 2M69.8 93.6l2 2.1M69.8 86l2 2M69.8 83.5l2 2M71.8 96.2l-2 2M71.8 93.6l-2 2.1M71.8 86l-2 2M71.8 83.5l-2 2M62.2 154.6l2 2M64.2 154.6l-2 2"/>
</g>
<g fill="none" stroke="#800000" stroke-width=".25">
<path d="M18.7 97.2h2.5M20 97.2v2.5M79.7 97.2h2.6M81 97.2v2.5M70.8 107.3h5.1M71.6 108.1h3.5M72.3 108.9h2.1M73.1 109.6h.5M73.4 104.8v2.5M37.8 150.5h5M38.5 151.3h3.6M39.3 152h2"/>
<path d="M40.1 152.8h.5M40.3 148v2.5M49.2 145.4h2.6M50.5 145.4v2.6M54.3 148h2.5M55.6 148v2.5M58.1 170.8h5.1M58.9 171.6h3.5M59.6 172.4h2.1M60.4 173.1h.5M60.6 168.3v2.5"/>
</g>
<path d="M47.9 33.7h30.6v17.8h-30.6z" fill-rule="evenodd" fill="#ffffb0"/>
<path d="M195.4 15.9h81.4v177.8h-81.4zM12.3 23.5h86.5v40.7h-86.5zM47.9 33.7h30.6v17.8h-30.6zM14.9 76.9h73.7v43.1h-73.7zM103.9 64.2h76.3v71.1h-76.3zM27.6 137.8h68.7v48.3h-68.7z" fill="none" stroke="#800000" stroke-width=".14"/>
<path d="M40.3 36.2h7.6M40.3 38.8h7.6M78.5 36.2h7.6M78.5 38.8h7.6M40.3 41.3h7.6M40.3 43.8h7.6M40.3 46.4h7.6M40.3 48.9h7.6M78.5 41.3h7.6M78.5 43.8h7.6M78.5 46.4h7.6M78.5 48.9h7.6" fill="none" stroke="#000" stroke-width=".25"/>
<g fill="none" stroke="#f00" stroke-width=".14">
<path d="M39.3 37.7l2 2.1M41.3 37.7l-2 2.1M85.1 35.2l2 2M85.1 37.7l2 2.1M87.1 35.2l-2 2M87.1 37.7l-2 2.1M39.3 47.9l2 2M41.3 47.9l-2 2M85.1 42.8l2 2M85.1 45.4l2 2M85.1 47.9l2 2M87.1 42.8l-2 2"/>
<path d="M87.1 45.4l-2 2M87.1 47.9l-2 2"/>
</g>
<g fill="none" stroke="#800000" stroke-width=".25">
<path d="M36.5 31.1h2.5M37.8 31.1v2.6M17.4 43.8h5.1M18.2 44.6h3.5M19 45.4h2M19.7 46.1h.5M20 41.3v2.5M88.6 46.4h5.1M89.4 47.1h3.5M90.1 47.9h2.1M90.9 48.7h.5M91.2 43.8v2.6"/>
<path d="M227.2 178.5h2.5M228.5 178.5v2.5"/>
</g>
<g fill="none" stroke="#000080" stroke-width=".25">
<path d="M37.8 33.7v2.5h2.5M210.7 31.1h27.9M233.5 28.6h5.1M233.5 26.1h5.1M233.5 23.5h5.1M20 41.3h20.3M37.8 46.4h2.5M37.8 43.8h2.5M86.1 41.3h5.1v2.5M233.5 46.4h5.1M233.5 43.8h5.1M233.5 59.1h5.1"/>
<path d="M126.8 79.4h2.5M126.8 76.9h2.5M126.8 74.3h2.5M233.5 64.2h5.1M233.5 61.6h5.1M233.5 79.4h5.1M233.5 76.9h5.1M20 99.7v2.6h7.6M70.8 99.7h2.6v1.8a.76 .76 0 0 1 .7 .8 .76 .76 0 0 1-.7 .7v1.8M70.8 92.1h2.6M70.8 89.6h2.6M81 99.7v2.6h-10.2"/>
<path d="M126.8 99.7h2.5M126.8 92.1h2.5M126.8 97.2h2.5M126.8 89.6h2.5M126.8 87h2.5M126.8 84.5h2.5M152.2 81.9h2.5M152.2 99.7h2.5M152.2 92.1h2.5M152.2 97.2h2.5M152.2 84.5h2.5M233.5 81.9h5.1"/>
<path d="M233.5 94.6h5.1M233.5 99.7h5.1M238.6 97.2h-25.4v2.5M126.8 104.8h2.5M126.8 109.9h2.5M126.8 112.4h2.5M152.2 104.8h2.5M152.2 107.3h2.5M152.2 109.9h2.5M152.2 102.3h2.5M233.5 112.4h5.1M233.5 117.5h5.1"/>
<path d="M238.6 115h-27.9v2.5M233.5 137.8h5.1M233.5 130.2h5.1M233.5 132.7h5.1M233.5 135.3h5.1M40.3 148v-5.1h20.3v5.1h2.6M50.5 148v5.1h12.7M55.6 150.5h7.6M58.1 158.1h5.1M233.5 158.1h5.1M233.5 153.1h5.1M233.5 155.6h5.1"/>
<path d="M233.5 150.5h5.1M58.1 163.2h5.1M58.1 160.7h5.1M63.2 165.8h-2.6v2.5M218.3 173.4h20.3M236.1 170.9h2.5M238.6 175.9h-2.5v5.1h-7.6"/>
</g>
<path d="M215.8 183.6l1.2-1.3h19.1v2.5h-19.1z" fill-rule="evenodd" fill="#ffff80"/>
<path d="M215.8 183.6l1.2-1.3h19.1v2.5h-19.1z" fill="none" stroke="#800000" stroke-width=".14"/>
<path d="M238.6 178.5v5.1h-2.5" fill="none" stroke="#000080" stroke-width=".25"/>
<g font-size="3.2" fill="#980000">
<text x="50.5" y="60.8">IMU</text>
<text x="40.3" y="116.8">WIFI MODULE</text>
<text x="136.9" y="132">MCU</text>
<text x="55.6" y="182.8">SD CARD</text>
<text x="225.9" y="190.4">CONNECTORS</text>
</g>
<g font-size="2.3">
<text x="37.9" y="11.6">1</text>
<text x="110.8" y="11.6">2</text>
<text x="184" y="11.6">3</text>
<text x="257" y="11.6">4</text>
<text x="240.8" y="23">1</text>
<text x="240.7" y="25.5">2</text>
<text x="240.7" y="28.1">3</text>
<text x="249.4" y="24.3">LED SIG RED</text>
<text x="249.4" y="26.8">LED SIG GREEN</text>
<text x="249.4" y="29.3">LED SIG BLUE</text>
<text x="3.9" y="33.1">A</text>
<text x="45.1" y="35.7">1</text>
<text x="80.5" y="35.7">7</text>
<text x="240.7" y="30.6">4</text>
<text x="249.4" y="31.9">12V</text>
<text x="291.2" y="33.1">A</text>
<text x="44.9" y="38.2">2</text>
<text x="45" y="40.7">3</text>
<text x="49.7" y="36.9">Vin</text>
<text x="49.7" y="39.5">1.8V</text>
<text x="66.6" y="39.5">SDO/ADR</text>
<text x="74" y="36.9">CS</text>
<text x="80.5" y="38.2">8</text>
<text x="80.5" y="40.7">9</text>
<text x="44.8" y="43.3">4</text>
<text x="44.9" y="45.8">5</text>
<text x="49.7" y="42">GND</text>
<text x="49.7" y="44.5">SCK/SCL</text>
<text x="49.7" y="47.1">SDI/SDA</text>
<text x="66.6" y="47.1">AUX SDA</text>
<text x="67" y="44.5">AUX SCL</text>
<text x="71.8" y="42">GND</text>
<text x="80.5" y="43.3">10</text>
<text x="80.5" y="45.8">11</text>
<text x="240.7" y="45.8">2</text>
<text x="240.8" y="43.3">1</text>
<text x="249.4" y="44.5">12V</text>
<text x="249.4" y="47.1">GND</text>
<text x="44.8" y="48.3">6</text>
<text x="49.7" y="49.7">INT</text>
<text x="69.4" y="49.7">FSYNC</text>
<text x="80.5" y="48.3">12</text>
<text x="240.8" y="58.6">1</text>
<text x="249.4" y="59.8">CHANNELA</text>
<text x="240.7" y="61.1">2</text>
<text x="240.7" y="63.6">3</text>
<text x="249.4" y="62.4">CHANNELB</text>
<text x="249.4" y="64.9">GND</text>
<text x="129.9" y="71.2">PB12</text>
<text x="146.6" y="71.2">VBAT</text>
<text x="129.9" y="76.3">PB14</text>
<text x="130" y="73.8">PB13</text>
<text x="146.6" y="76.3">PC14</text>
<text x="146.6" y="73.8">PC13</text>
<text x="240.8" y="76.3">1</text>
<text x="249.4" y="77.6">CHANNELA</text>
<text x="4.1" y="81.4">B</text>
<text x="32.2" y="83.9">8</text>
<text x="65.2" y="83.9">16</text>
<text x="130" y="78.9">PB15</text>
<text x="130.9" y="81.4">PA8</text>
<text x="130.9" y="83.9">PA9</text>
<text x="146.6" y="83.9">PA1</text>
<text x="146.6" y="81.4">PA0</text>
<text x="146.6" y="78.9">PC15</text>
<text x="240.7" y="78.9">2</text>
<text x="240.7" y="81.4">3</text>
<text x="249.4" y="80.1">CHANNELB</text>
<text x="249.4" y="82.7">GND</text>
<text x="291.3" y="81.4">B</text>
<text x="32.1" y="86.5">7</text>
<text x="32.1" y="89">6</text>
<text x="37" y="85.2">RST</text>
<text x="37" y="87.7">A0</text>
<text x="58.3" y="87.7">RX</text>
<text x="58.5" y="85.2">TX</text>
<text x="65.2" y="89">14</text>
<text x="65.2" y="86.5">15</text>
<text x="129.8" y="86.5">PA10</text>
<text x="130" y="89">PA11</text>
<text x="146.6" y="89">PA3</text>
<text x="146.6" y="86.5">PA2</text>
<text x="32.1" y="94.1">4</text>
<text x="32.2" y="91.5">5</text>
<text x="37" y="90.3">D0/WAKE</text>
<text x="37" y="92.9">D5/SCLK</text>
<text x="37" y="95.4">D6/MISO</text>
<text x="50.8" y="95.4">D3/FLASH</text>
<text x="53.5" y="92.9">D2/SDA</text>
<text x="53.8" y="90.3">D1/SCL</text>
<text x="65.2" y="94.1">12</text>
<text x="65.2" y="91.5">13</text>
<text x="129.8" y="91.5">PA12</text>
<text x="129.8" y="94.1">PA15</text>
<text x="146.6" y="94.1">PA5</text>
<text x="146.6" y="91.5">PA4</text>
<text x="240.8" y="94.1">1</text>
<text x="249.4" y="95.4">5V</text>
<text x="32.1" y="99.2">2</text>
<text x="32.2" y="96.7">3</text>
<text x="32.3" y="101.8">1</text>
<text x="37" y="98">D7/MOSI</text>
<text x="37" y="100.5">D8/CS</text>
<text x="56.6" y="100.5">GND</text>
<text x="58.7" y="98">D4</text>
<text x="65.2" y="101.8">9</text>
<text x="65.2" y="99.2">10</text>
<text x="65.2" y="96.7">11</text>
<text x="131" y="99.2">PB4</text>
<text x="131.1" y="101.8">PB5</text>
<text x="131.2" y="96.7">PB3</text>
<text x="146.6" y="101.8">PB0</text>
<text x="146.6" y="99.2">PA7</text>
<text x="146.6" y="96.7">PA6</text>
<text x="240.7" y="96.7">2</text>
<text x="240.7" y="99.2">3</text>
<text x="249.4" y="98">GND</text>
<text x="249.4" y="100.5">COMMAND</text>
<text x="37" y="103">3.3V</text>
<text x="58.7" y="103">5V</text>
<text x="131" y="104.3">PB6</text>
<text x="131.1" y="106.8">PB7</text>
<text x="146.6" y="106.8">PB10</text>
<text x="146.6" y="104.3">PB1</text>
<text x="131" y="111.9">PB9</text>
<text x="131.1" y="109.4">PB8</text>
<text x="146.6" y="111.9">RESET</text>
<text x="146.6" y="109.4">PB11</text>
<text x="240.8" y="111.9">1</text>
<text x="249.4" y="113.2">5V</text>
<text x="130" y="117">GND</text>
<text x="131.2" y="119.5">3V3</text>
<text x="132.1" y="114.4">5V</text>
<text x="146.6" y="119.5">GND</text>
<text x="146.6" y="117">GND</text>
<text x="146.6" y="114.4">3V3</text>
<text x="240.7" y="114.4">2</text>
<text x="240.7" y="117">3</text>
<text x="249.4" y="115.7">GND</text>
<text x="249.4" y="118.2">COMMAND</text>
<text x="4" y="129.6">C</text>
<text x="240.8" y="129.6">1</text>
<text x="249.4" y="130.9">3.3V</text>
<text x="291.3" y="129.6">C</text>
<text x="240.7" y="132.2">2</text>
<text x="240.7" y="137.3">4</text>
<text x="240.7" y="134.7">3</text>
<text x="249.4" y="133.4">TRIG</text>
<text x="249.4" y="136.1">ECHO</text>
<text x="249.4" y="138.6">GND</text>
<text x="65.4" y="147.5">1</text>
<text x="70.1" y="148.7">GND</text>
<text x="80.5" y="147.5">9</text>
<text x="65.2" y="150">2</text>
<text x="65.2" y="155.1">4</text>
<text x="65.3" y="152.5">3</text>
<text x="70.1" y="151.3">3.3V</text>
<text x="70.1" y="153.8">5V</text>
<text x="80.5" y="150">10</text>
<text x="80.5" y="152.5">11</text>
<text x="80.5" y="155.1">12</text>
<text x="240.7" y="152.5">2</text>
<text x="240.7" y="155.1">3</text>
<text x="240.8" y="150">1</text>
<text x="249.4" y="151.3">3.3V</text>
<text x="249.4" y="153.8">TRIG</text>
<text x="65.2" y="160.2">6</text>
<text x="65.3" y="157.6">5</text>
<text x="70.1" y="156.3">CS</text>
<text x="70.1" y="158.9">MOSI</text>
<text x="70.1" y="161.4">SCK</text>
<text x="80.5" y="157.6">13</text>
<text x="80.5" y="160.2">14</text>
<text x="240.7" y="157.6">4</text>
<text x="249.4" y="156.3">ECHO</text>
<text x="249.4" y="158.9">GND</text>
<text x="65.2" y="162.7">7</text>
<text x="65.2" y="165.2">8</text>
<text x="70.1" y="164">MISO</text>
<text x="70.1" y="166.5">GND</text>
<text x="80.5" y="162.7">15</text>
<text x="80.5" y="165.2">16</text>
<text x="240.7" y="172.8">2</text>
<text x="240.8" y="170.3">1</text>
<text x="249.4" y="171.6">5V</text>
<text x="4" y="177.9">D</text>
<text x="240.7" y="177.9">4</text>
<text x="240.7" y="175.4">3</text>
<text x="249.4" y="174.1">GND</text>
<text x="249.4" y="176.6">SW1</text>
<text x="249.4" y="179.3">SW2</text>
<text x="291.2" y="177.9">D</text>
<text x="37.9" y="199.5">1</text>
<text x="110.8" y="199.5">2</text>
<text x="184" y="199.5">3</text>
<text x="257" y="199.5">4</text>
</g>
<g font-size="2.3" fill="#800000">
<text x="224.1" y="23">LED RED</text>
<text x="205.5" y="28.1">+12V REG</text>
<text x="220.9" y="25.5">LED GREEN</text>
<text x="222.6" y="28.1">LED BLUE</text>
<text x="34.9" y="30.6">+3.3V</text>
<text x="226.7" y="40.7">+12V UNREG</text>
<text x="24.2" y="45.8">IMU I2C SDA</text>
<text x="24.6" y="43.3">IMU I2C SCL</text>
<text x="17.6" y="48.3">GND</text>
<text x="88.7" y="51">GND</text>
<text x="231.1" y="53.5">GND</text>
<text x="217" y="58.6">ENC LEFT CH A</text>
<text x="217.2" y="61.1">ENC LEFT CH B</text>
<text x="231.1" y="71.2">GND</text>
<text x="112.6" y="76.3">SD SPI2 MISO</text>
<text x="113.8" y="73.8">SD SPI2 SCK</text>
<text x="215.4" y="76.3">ENC RIGHT CH A</text>
<text x="108.6" y="83.9">ENC RIGHT CH A</text>
<text x="112.6" y="78.9">SD SPI2 MOSI</text>
<text x="154.8" y="81.4">ESC LEFT COMM</text>
<text x="154.8" y="83.9">ESC RIGHT COMM</text>
<text x="215.6" y="78.9">ENC RIGHT CH B</text>
<text x="73.4" y="89">ESP I2C SCL</text>
<text x="108.9" y="86.5">ENC RIGHT CH B</text>
<text x="110.1" y="89">ENC LEFT CH A</text>
<text x="231.1" y="89">GND</text>
<text x="73.4" y="91.5">ESP I2C SDA</text>
<text x="110.4" y="91.5">ENC LEFT CH B</text>
<text x="157.3" y="92.9">BATT_VSENSE</text>
<text x="231.5" y="91.5">+5V</text>
<text x="17.1" y="96.7">+3.3V</text>
<text x="79" y="96.7">+5V</text>
<text x="114.1" y="99.2">LED GREEN</text>
<text x="117.2" y="96.7">LED RED</text>
<text x="154.8" y="99.2">ULT FRONT ECHO</text>
<text x="154.8" y="96.7">ULT FRONT TRIG</text>
<text x="154.8" y="101.8">ULT SIDE ECHO</text>
<text x="215.5" y="99.2">ESC LEFT COMM</text>
<text x="115.8" y="104.3">LED BLUE</text>
<text x="154.8" y="106.8">IMU I2C SCL</text>
<text x="154.8" y="104.3">ULT SIDE TRIG</text>
<text x="210.8" y="106.8">GND</text>
<text x="71" y="111.9">GND</text>
<text x="113.7" y="111.9">ESP I2C SDA</text>
<text x="114.1" y="109.4">ESP I2C SCL</text>
<text x="154.8" y="109.4">IMU I2C SDA</text>
<text x="231.5" y="109.4">+5V</text>
<text x="214" y="117">ESC RIGHT COMM</text>
<text x="208.3" y="124.6">GND</text>
<text x="230.7" y="127.1">+3.3V</text>
<text x="214.3" y="134.7">ULT FRONT ECHO</text>
<text x="215.1" y="132.2">ULT FRONT TRIG</text>
<text x="48.5" y="144.9">+5V</text>
<text x="52.7" y="147.5">+3.3V</text>
<text x="230.7" y="147.5">+3.3V</text>
<text x="231.1" y="144.9">GND</text>
<text x="37.9" y="155.1">GND</text>
<text x="216.7" y="155.1">ULT SIDE ECHO</text>
<text x="217.6" y="152.5">ULT SIDE TRIG</text>
<text x="43.9" y="157.6">SD SPI2 MOSI</text>
<text x="45.1" y="160.2">SD SPI2 SCK</text>
<text x="43.9" y="162.7">SD SPI2 MISO</text>
<text x="231.1" y="165.2">GND</text>
<text x="234.1" y="167.8">+5V</text>
<text x="58.2" y="175.4">GND</text>
<text x="223.3" y="177.9">+12V REG</text>
<text x="215.9" y="180.5">GND</text>
<text x="218.3" y="184.3">POWER SW</text>
</g>
<g font-size="2.3" fill="#000080">
<text x="243.8" y="20.5">J1</text>
<text x="48" y="33.1">J?</text>
<text x="243.5" y="40.5">J3</text>
<text x="243.5" y="51.2">LiPo Battery</text>
<text x="243.5" y="55.8">J4</text>
<text x="136.9" y="68.7">H1</text>
<text x="243.5" y="73.5">J5</text>
<text x="35.3" y="81.4">J7</text>
<text x="243.5" y="91.3">J6</text>
<text x="35.3" y="106.8">ESP8266MOD D1 MINI</text>
<text x="243.5" y="109.1">J8</text>
<text x="136.9" y="124.6">STM32 Bluepill</text>
<text x="243.8" y="127.1">J9</text>
<text x="68.3" y="144.9">J10</text>
<text x="243.8" y="147.5">J11</text>
<text x="243.8" y="167.8">J12</text>
<text x="68.3" y="170.3">LC Studio</text>
</g>
<g font-size="1.9" fill="#000080">
<text x="243.5" y="35.5">LEDs</text>
<text x="48" y="53.1">ICM-20948</text>
<text x="243.5" y="68.5">Motor Encoder LEFT</text>
<text x="243.5" y="86.4">Motor EncoderRIGHT</text>
<text x="243.5" y="104.1">Motor ESC LEFT</text>
<text x="243.5" y="121.9">Motor ESC RIGHT</text>
<text x="243.5" y="142.2">HC-SR04 Ultrasonic Sensor FRONT</text>
<text x="243.5" y="162.5">HC-SR04 Ultrasonic Sensor SIDE</text>
<text x="243.5" y="182.9">PowerSwitch</text>
</g>
</svg>
